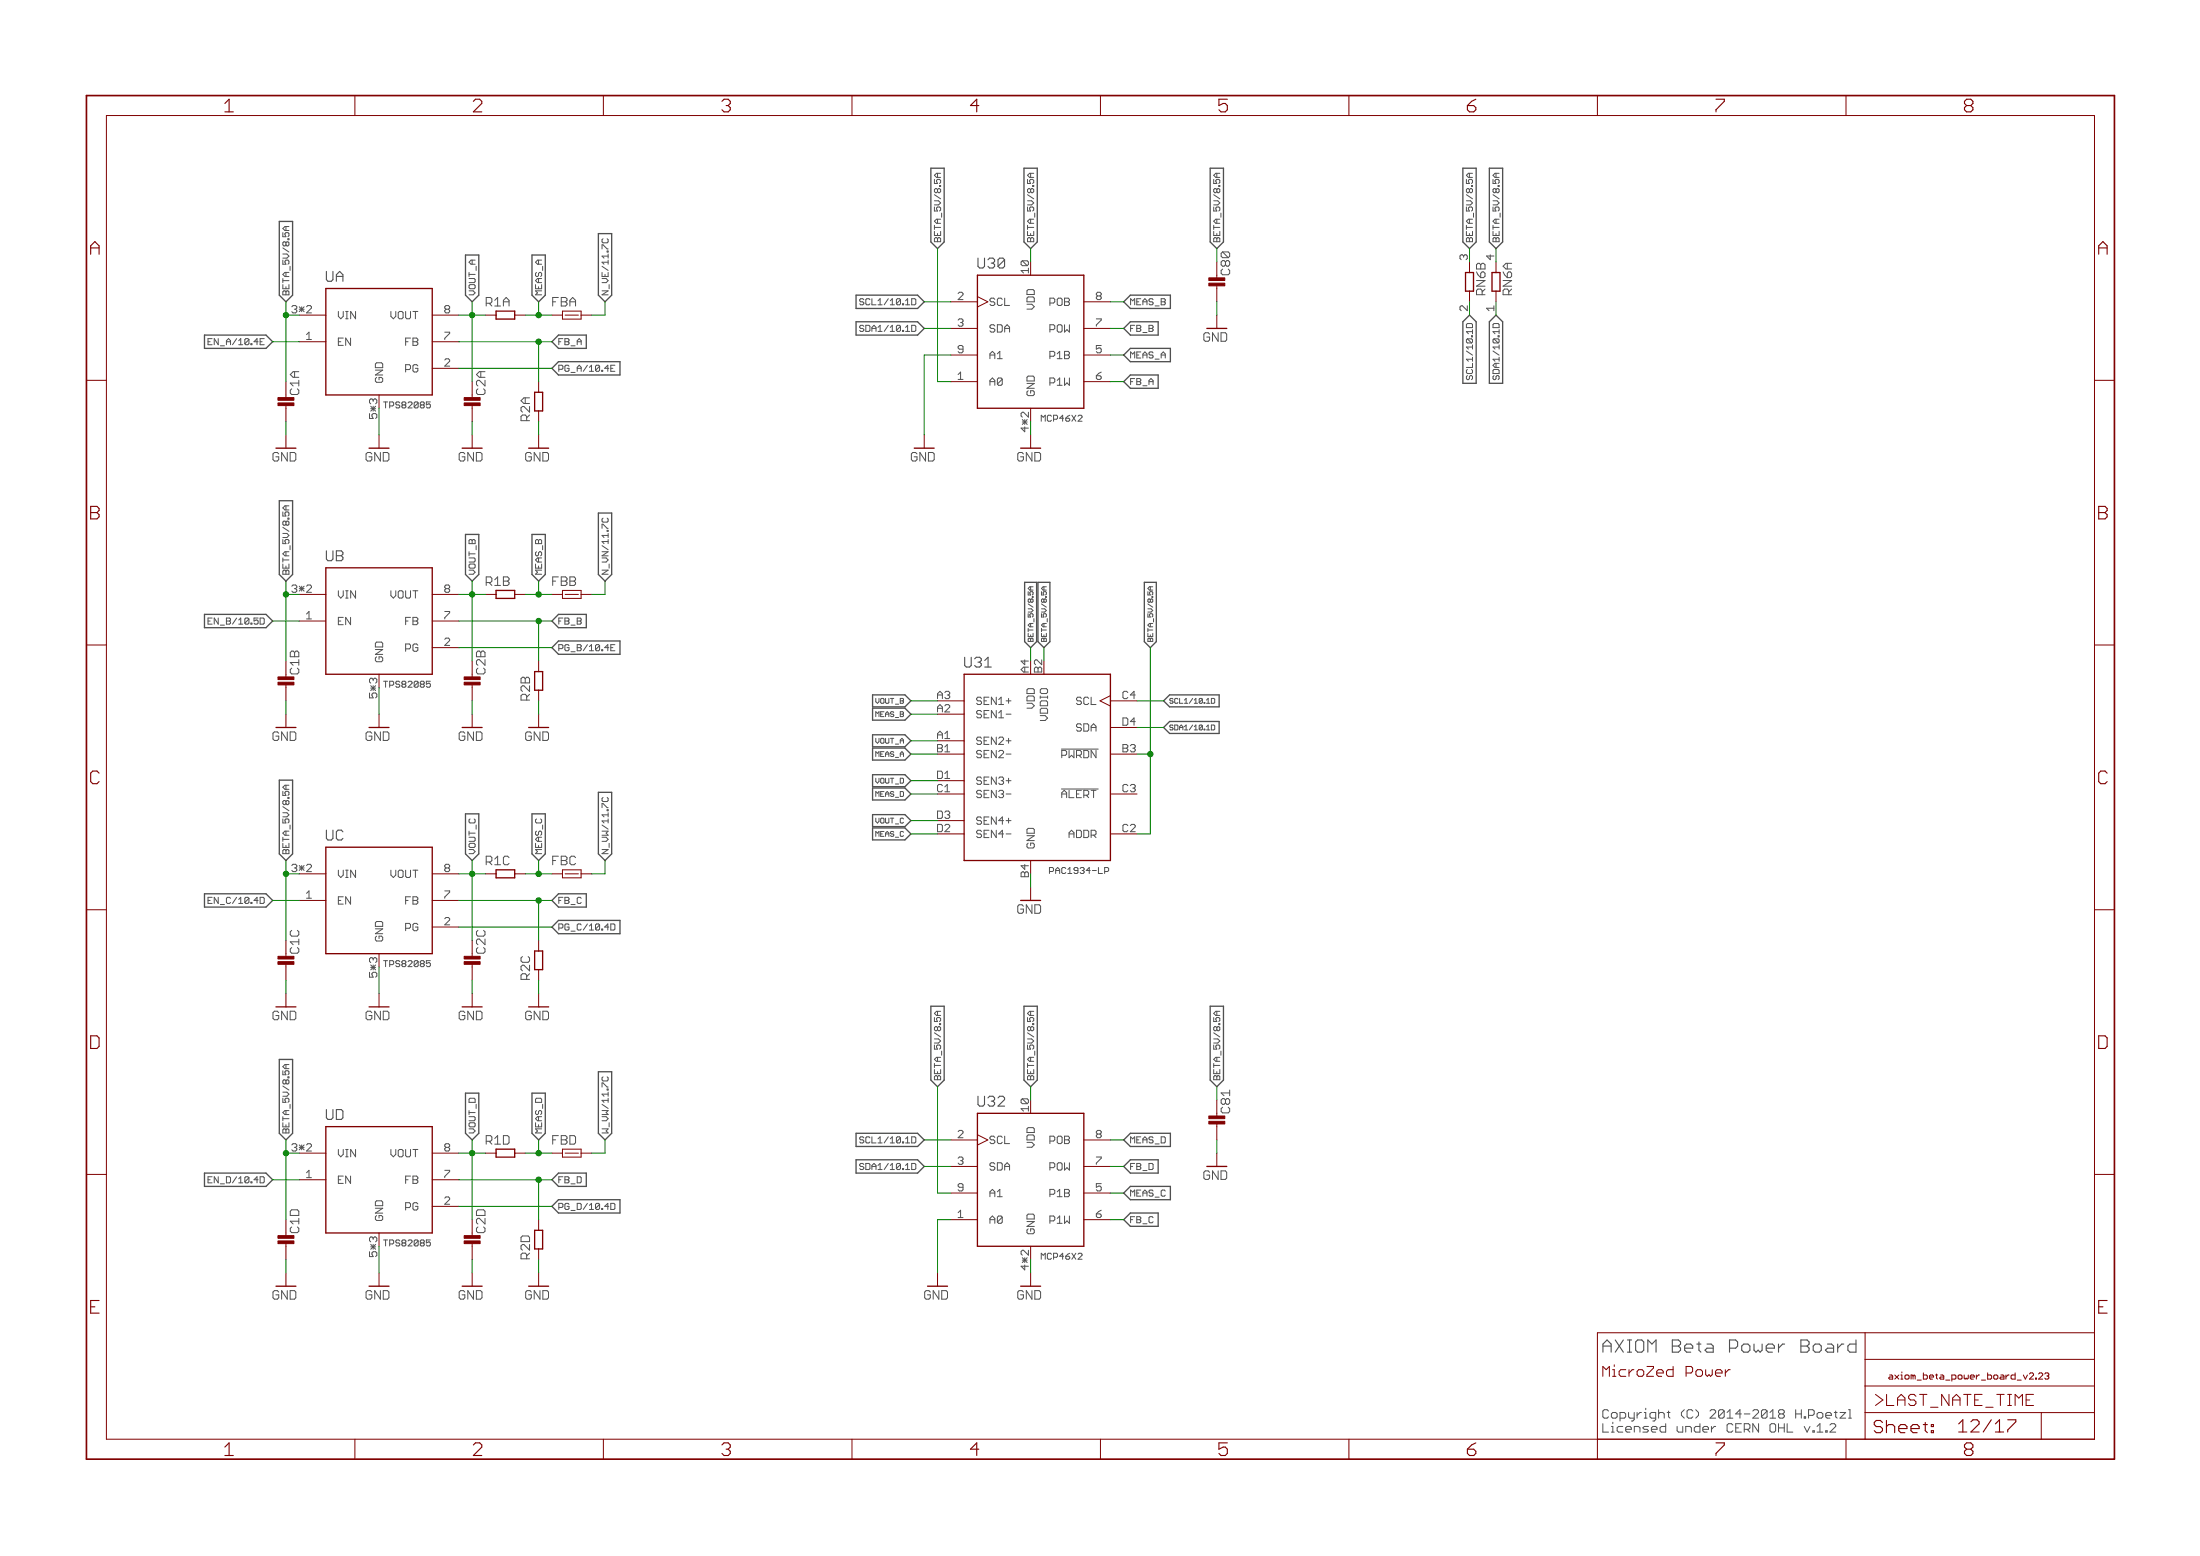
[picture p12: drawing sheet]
<svg xmlns="http://www.w3.org/2000/svg" width="420mm" height="297mm" viewBox="0 0 420 297" stroke-linecap="round" stroke-linejoin="round" font-family="sans-serif">
<path d="M351.7 256.6h.4M354.5 255.8v2.3h-1.2l-.4-.4v-.7l.4-.4h1.2" fill="none" stroke="#505050" stroke-width=".21"/>
<g fill="none" stroke="#505050" stroke-width=".19">
<path d="M179 33.1v.8M179.6 33.1h-.7l-.4 .4M196.8 33.1v.8M197.4 33.1h-.8l-.4 .4M232.4 33.1v.8M233 33.1h-.8l-.4 .4M280.6 33.1v.8M281.2 33.1h-.8l-.3 .4M285.7 33.1v.8M286.3 33.1h-.8l-.4 .4M54.6 43.2v.8M55.2 43.2h-.8l-.4 .4"/>
<path d="M164.2 58l.2 .2M164.4 57l-.2 .2 .2 .4M39.7 65.2h.4M40.5 64.6h-.8v1.2h.8M116.6 69.7h.8M116.6 70.9h.8M280.1 72.3l.1 .2 .4-.2M281.2 72.3l-.2 .2M54.6 96.6v.7M55.2 96.6h-.8l-.4 .4M39.7 118.6h.4M40.5 118h-.8v1.1h.8"/>
<path d="M116.6 123.1h.8M116.6 124.2h.8M54.6 149.9v.8M55.2 149.9h-.8l-.4 .4M202.7 143h7M202.7 150.6h7M39.7 171.9h.4M40.5 171.3h-.8v1.2h.8M200.4 166.4h.6M201 165.6h-.6v1.2M179 193.1v.7M179.6 193.1h-.7l-.4 .4"/>
<path d="M196.8 193.1v.7M197.4 193.1h-.8l-.4 .4M232.4 193.1v.7M233 193.1h-.8l-.4 .4M54.6 203.2v.8M55.2 203.2h-.8l-.4 .4M164.2 218l.2 .2M164.4 217l-.2 .2 .2 .4M347 272.3l.6-.5v1.6M347 273.4h1.1M348.7 270.5l.3 .2h.5M348.7 269.9l.3-.3h.5l.3 .3v.3h-1.1"/>
<path d="M348.7 273.1h.3v.3h-.3zM349.5 272l.3-.2h.5l.3 .2v.3l-1.1 1.1h1.1M350.3 269.6h.6M350.6 269.4v1.1l.3 .2M351.4 269.6h1.1l-1.1 1.1h1.1M353 270.7h.6M353 269.1h.3v1.6"/>
</g>
<g fill="none" stroke="#505050" stroke-width=".25">
<path d="M177.8 32.1h2.5v14.1l-1.3 1.3-1.2-1.3zM195.6 32.1h2.5v14.1l-1.3 1.3-1.2-1.3zM231.1 32.1h2.6v14.1l-1.3 1.3-1.3-1.3zM279.4 32.1h2.5v14.1l-1.3 1.3-1.2-1.3zM284.4 32.1h2.6v14.1l-1.3 1.3-1.3-1.3zM53.3 42.3h2.6v14l-1.3 1.3-1.3-1.3zM88.9 48.7v7.6l1.3 1.3 1.2-1.3v-7.6M101.6 48.7v7.6l1.3 1.3 1.2-1.3v-7.6M114.3 44.6h2.5v11.7l-1.3 1.3-1.2-1.3zM163.5 56.3h11.7l1.3 1.3-1.3 1.3h-11.7zM214.6 57.6l1.3-1.3h7.6v2.6h-7.6zM39.1 64h11.7l1.3 1.2-1.3 1.3h-11.7z"/>
<path d="M106.7 69h11.7v2.6h-11.7l-1.3-1.3zM106.7 64h5.3v2.5h-5.3l-1.3-1.3zM163.5 61.4h11.7l1.3 1.3-1.3 1.3h-11.7zM214.6 62.7l1.3-1.3h5.3v2.6h-5.3zM214.6 72.9l1.3-1.3h5.3v2.5h-5.3zM223.5 66.5h-7.6l-1.3 1.3 1.3 1.2h7.6M279.4 61.4l1.2-1.2 1.3 1.2v11.8h-2.5zM285.7 60.2l1.3 1.2v11.8h-2.6v-11.8zM53.3 95.6h2.6v14.1l-1.3 1.2-1.3-1.2zM114.3 97.9h2.5v11.8l-1.3 1.2-1.2-1.2zM39.1 117.3h11.7l1.3 1.3-1.3 1.2h-11.7zM88.9 102h2.5v7.7l-1.2 1.2-1.3-1.2z"/>
<path d="M101.6 102h2.5v7.7l-1.2 1.2-1.3-1.2zM106.7 117.3h5.3v2.5h-5.3l-1.3-1.2zM195.7 111.2h2.3v11.3l-1.2 1.1-1.1-1.1zM198.2 111.2h2.3v11.3l-1.1 1.1-1.2-1.1zM218.5 111.2h2.3v11.3l-1.1 1.1-1.2-1.1zM106.7 122.4h11.7v2.5h-11.7l-1.3-1.3zM166.6 132.7h6.2l1.2 1.1-1.2 1.1h-6.2zM166.6 135.2h6.2l1.2 1.1-1.2 1.2h-6.2zM223.4 137.7h9.4v2.3h-9.4l-1.2-1.1zM223.4 132.7h9.4v2.2h-9.4l-1.2-1.1zM53.3 148.9h2.6v14.1l-1.3 1.3-1.3-1.3zM88.9 155.4h2.5v7.6l-1.2 1.3-1.3-1.3z"/>
<path d="M101.6 155.4h2.5v7.6l-1.2 1.3-1.3-1.3zM114.3 151.3h2.5v11.7l-1.3 1.3-1.2-1.3zM166.6 155.5h6.2l1.2 1.2-1.2 1.1h-6.2zM166.6 140.3h6.2l1.2 1.1-1.2 1.2h-6.2zM166.6 142.8h6.2l1.2 1.2-1.2 1.1h-6.2zM166.6 147.9h6.2l1.2 1.1-1.2 1.2h-6.2zM166.6 150.4h6.2l1.2 1.2-1.2 1.1h-6.2zM166.6 158.1h6.2l1.2 1.1-1.2 1.1h-6.2zM39.1 170.6h11.7l1.3 1.3-1.3 1.3h-11.7zM106.7 170.6h5.3v2.6h-5.3l-1.3-1.3zM106.7 175.7h11.7v2.5h-11.7l-1.3-1.2zM177.8 192.1h2.5v14.1l-1.3 1.3-1.2-1.3z"/>
<path d="M195.6 192.1h2.5v14.1l-1.3 1.3-1.2-1.3zM231.1 192.1h2.6v14.1l-1.3 1.3-1.3-1.3zM53.3 202.2h2.6v14.1l-1.3 1.3-1.3-1.3zM88.9 208.7v7.6l1.3 1.3 1.2-1.3v-7.6M101.6 208.7v7.6l1.3 1.3 1.2-1.3v-7.6M114.3 204.6v11.7l1.2 1.3 1.3-1.3v-11.7M163.5 216.3h11.7l1.3 1.3-1.3 1.3h-11.7zM223.5 216.3h-7.6l-1.3 1.3 1.3 1.3h7.6M39.1 223.9h11.7l1.3 1.3-1.3 1.3h-11.7zM106.7 223.9h5.3v2.6h-5.3l-1.3-1.3zM106.7 229h11.7v2.6h-11.7l-1.3-1.3zM163.5 221.4h11.7l1.3 1.3-1.3 1.2h-11.7z"/>
<path d="M214.6 227.8l1.3-1.3h7.6v2.5h-7.6zM214.6 222.7l1.3-1.3h5.3v2.5h-5.3zM214.6 232.8l1.3-1.2h5.3v2.5h-5.3z"/>
</g>
<g fill="none" stroke="#800000" stroke-width=".19">
<path d="M67.8 18.2v3.9M115.2 18.2v3.9M162.7 18.2v3.9M210.2 18.2v3.9M257.6 18.2v3.9M305.1 18.2v3.9M352.6 18.2v3.9M20.3 22.1h379.7v252.6h-379.7zM107.4 59.4h3.6v1.5h-3.6zM181.6 57.6h5.1M186.7 56.6l2 1-2 1M207 57.6h5.1"/>
<path d="M232.4 54.6v3M280.6 50v2M280.6 55.6v2M285.7 50v2M285.7 55.6v2M16.5 72.6h3.8M54.6 77.4v3.1M57.1 60.2h5.1M57.1 65.2h5.1M82.5 70.3h5.1M82.5 60.2h5.1M82.5 65.2h5.1"/>
<path d="M90.2 77.4v3.1M92.7 60.2h2M98.3 60.2h2M102.9 72.9v2M102.9 78.4v2.1M105.4 60.2h2M107.9 60.2h2.6M111 60.2h2M181.6 72.9h5.1M181.6 62.7h5.1M181.6 67.8h5.1M207 72.9h5.1"/>
<path d="M207 62.7h5.1M207 67.8h5.1M232.4 60.2v2.5M400 72.6h3.8M54.6 83v2.6M72.4 83v2.6M90.2 83v2.6M102.9 83v2.6M176.5 83v2.6M196.8 83v2.6M57.1 113.5h5.1M57.1 118.6h5.1"/>
<path d="M82.5 113.5h5.1M82.5 118.6h5.1M92.7 113.5h2M98.3 113.5h2M105.4 113.5h2M107.4 112.7h3.6v1.5h-3.6zM107.9 113.5h2.6M111 113.5h2M16.5 123.1h3.8M54.6 130.7v3.1M54.6 136.3v2.6M72.4 136.3v2.6"/>
<path d="M82.5 123.6h5.1M90.2 130.7v3.1M90.2 136.3v2.6M102.9 126.2v2M102.9 131.8v2M102.9 136.3v2.6M179 133.8h5.1M179 136.3h5.1M212.1 132.8l-2 1 2 1M212.1 133.8h5M212.1 138.9h5M400 123.1h3.8"/>
<path d="M179 144h5.1M179 151.6h5.1M179 149h5.1M179 156.7h5.1M179 159.2h5.1M179 141.4h5.1M212.1 144h5M212.1 151.6h5M212.1 159.2h5M16.5 173.7h3.8M57.1 166.8h5.1M57.1 171.9h5.1"/>
<path d="M82.5 177h5.1M82.5 166.8h5.1M82.5 171.9h5.1M92.7 166.8h2M98.3 166.8h2M102.9 179.5v2M105.4 166.8h2M107.4 166.1v1.5h3.6v-1.5M107.9 166.8h2.6M111 166.8h2M196.8 169.4v2.5M400 173.7h3.8"/>
<path d="M54.6 184.1v3M54.6 189.7v2.5M72.4 189.7v2.5M90.2 184.1v3M90.2 189.7v2.5M102.9 185.1v2M102.9 189.7v2.5M107.4 219.4h3.6v1.5h-3.6zM181.6 217.6h5.1M186.7 216.6l2 1-2 1M207 217.6h5.1M232.4 214.6v3"/>
<path d="M16.5 224.2h3.8M54.6 237.4v3.1M57.1 220.1h5.1M57.1 225.2h5.1M82.5 230.3h5.1M82.5 220.1h5.1M82.5 225.2h5.1M90.2 237.4v3.1M92.7 220.1h2M98.3 220.1h2M102.9 232.8v2.1M102.9 238.4v2.1"/>
<path d="M105.4 220.1h2M107.9 220.1h2.6M111 220.1h2M181.6 232.8h5.1M181.6 222.7h5.1M181.6 227.8h5.1M207 232.8h5.1M207 222.7h5.1M207 227.8h5.1M232.4 220.1v2.6M400 224.2h3.8M54.6 243v2.5"/>
<path d="M72.4 243v2.5M90.2 243v2.5M102.9 243v2.5M179 243v2.5M196.8 243v2.5M356.2 254.4v20.3M356.2 259.5h43.8M400 254.4h-94.9v24.2M67.8 274.7v3.9M115.2 274.7v3.9M162.7 274.7v3.9M210.2 274.7v3.9"/>
<path d="M257.6 274.7v3.9M330.4 261.5h-.3l-.6 .6M352.6 274.7v3.9M356.2 269.7h43.8M356.2 264.6h43.8M358.2 266.2l1.4 1.1-1.4 1M360.3 266.2v2.1h1.4M362.4 268.3v-1.4l.7-.7 .7 .7v1.4M362.4 267.3h1.4M365.9 266.6l-.4-.4h-.7l-.3 .4v.3l.3 .4h.7l.4 .3v.3l-.4 .4h-.7l-.3-.4M366.6 266.2h1.4M367.3 266.2v2.1"/>
<path d="M368.7 268.6h1.4M372.2 266.2v2.1l-1.4-2.1v2.1M372.9 267.3h1.4M372.9 268.3v-1.4l.7-.7 .7 .7v1.4M375 266.2h1.4M375.7 266.2v2.1M377.1 267.3h.7M378.5 266.2h-1.4v2.1h1.4M379.2 268.6h1.4M381.3 266.2h1.5M382 266.2v2.1M383.4 268.3h.8"/>
<path d="M383.4 266.2h.8M383.8 266.2v2.1M384.9 268.3v-2.1l.7 .7 .6-.7v2.1M386.9 267.3h.7M388.4 266.2h-1.5v2.1h1.5M389.5 262.1h.4l.2 .4-.8 .8h.8M389.8 269.7v5M390.5 262.3l.2-.2h.4l.2 .2-.2 .4M390.9 262.7h.2M391.1 262.7l.2 .2-.2 .4h-.4l-.2-.2"/>
</g>
<g fill="none" stroke="#800000" stroke-width=".25">
<path d="M62.2 55.1h20.3v20.3h-20.3zM94.7 59.4h3.6v1.5h-3.6zM186.7 52.5h20.3v25.4h-20.3zM281.4 52h-1.5v3.6h1.5M286.5 52h-1.6v3.6h1.6M102.1 74.9h1.5v3.5h-1.5zM62.2 108.4h20.3v20.3h-20.3zM94.7 112.7h3.6v1.5h-3.6zM102.1 128.2h1.5v3.6h-1.5zM184.1 128.7h28v35.6h-28zM62.2 161.7h20.3v20.4h-20.3zM94.7 166.1v1.5h3.6v-1.5"/>
<path d="M102.1 181.5h1.5v3.6h-1.5M62.2 215.1h20.3v20.3h-20.3zM94.7 219.4h3.6v1.5h-3.6zM186.7 212.5h20.3v25.4h-20.3zM102.1 234.9h1.5v3.5h-1.5z"/>
</g>
<g fill="#800000" stroke="#800000" stroke-width=".19">
<path d="M88.6 183.6h3.1v.5h-3.1z"/>
<path d="M88.6 182.6h3.1v.5h-3.1z"/>
<path d="M53.1 183.6h3v.5h-3z"/>
<path d="M53.1 182.6h3v.5h-3z"/>
<path d="M88.6 236.9h3.1v.5h-3.1z"/>
<path d="M88.6 235.9h3.1v.5h-3.1z"/>
<path d="M53.1 236.9h3v.5h-3z"/>
<path d="M53.1 235.9h3v.5h-3z"/>
<path d="M88.6 76.9h3.1v.5h-3.1z"/>
<path d="M88.6 75.9h3.1v.5h-3.1z"/>
<path d="M53.1 76.9h3v.5h-3z"/>
<path d="M53.1 75.9h3v.5h-3z"/>
<path d="M88.6 130.2h3.1v.5h-3.1z"/>
<path d="M88.6 129.2h3.1v.5h-3.1z"/>
<path d="M53.1 130.2h3v.5h-3z"/>
<path d="M53.1 129.2h3v.5h-3z"/>
<path d="M230.9 214.1h3v.5h-3z"/>
<path d="M230.9 213h3v.6h-3z"/>
<path d="M230.9 54.1h3v.5h-3z"/>
<path d="M230.9 53h3v.6h-3z"/>
</g>
<path d="M359.5 271.5l-.4-.3h-.8l-.4 .3v.4l.4 .4h.8l.4 .4v.4l-.4 .4h-.8l-.4-.4M360.3 271.2v2.3M360.3 272.3l.4-.4h.8l.3 .4v1.2M362.6 272.7h1.6v-.4l-.4-.4h-.8l-.4 .4v.8l.4 .4h.8M365 272.7h1.5v-.4l-.4-.4h-.7l-.4 .4v.8l.4 .4h.7M367.3 271.9h.8M367.7 271.5v1.6l.4 .4M368.9 271.9h.4v.4h-.4zM368.9 273.1h.4v.4h-.4z" fill="none" stroke="#800000" stroke-width=".21"/>
<path d="M16.5 18.2h387.3v260.4h-387.3z" fill="none" stroke="#800000" stroke-width=".32"/>
<g fill="none" stroke="#008000" stroke-width=".19">
<path d="M54.6 57.6v15.3M90.2 57.6v15.3M102.9 57.6v2.6M115.5 57.6v2.6h-2.5M176.5 57.6h5.1M179 47.5v25.4h2.6M196.8 47.5v2.5M212.1 57.6h2.5M232.4 57.6v2.6M280.6 47.5v2.5M280.6 57.6v2.6M285.7 47.5v2.5"/>
<path d="M285.7 57.6v2.6M52.1 65.2h5M54.6 60.2h2.5M72.4 77.9v5.1M87.6 60.2h5.1M87.6 65.2h17.8M87.6 70.3h17.8M100.3 60.2h5.1M102.9 65.2v7.7M176.5 62.7h5.1M181.6 67.8h-5.1v15.2M212.1 67.8h2.5"/>
<path d="M212.1 62.7h2.5M212.1 72.9h2.5M54.6 80.5v2.5M90.2 80.5v2.5M102.9 80.5v2.5M196.8 80.5v2.5M52.1 118.6h5M54.6 110.9v15.3M54.6 113.5h2.5M87.6 113.5h5.1M87.6 118.6h17.8M90.2 110.9v15.3"/>
<path d="M100.3 113.5h5.1M102.9 110.9v2.6M102.9 118.6v7.6M115.5 110.9v2.6h-2.5M54.6 133.8v2.5M72.4 131.3v5M87.6 123.6h17.8M90.2 133.8v2.5M102.9 133.8v2.5M174 133.8h5M174 136.3h5M196.8 123.6v2.6"/>
<path d="M199.4 123.6v2.6M217.1 138.9h5.1M217.1 133.8h5.1M219.7 123.6v35.6h-2.6M174 156.7h5M174 159.2h5M174 149h5M174 151.6h5M174 144h5M174 141.4h5M217.1 144h2.6M52.1 171.9h5"/>
<path d="M54.6 164.3v15.2M54.6 166.8h2.5M87.6 166.8h5.1M87.6 171.9h17.8M87.6 177h17.8M90.2 164.3v15.2M100.3 166.8h5.1M102.9 164.3v2.5M102.9 171.9v7.6M115.5 164.3v2.5h-2.5M196.8 166.8v2.6M54.6 187.1v2.6"/>
<path d="M72.4 184.6v5.1M90.2 187.1v2.6M102.9 187.1v2.6M54.6 217.6v15.2M90.2 217.6v15.2M102.9 217.6v2.5M115.5 217.6v2.5h-2.5M176.5 217.6h5.1M179 207.5v20.3h2.6M196.8 207.5v2.5M212.1 217.6h2.5M232.4 217.6v2.5"/>
<path d="M52.1 225.2h5M54.6 220.1h2.5M72.4 237.9v5.1M87.6 220.1h5.1M87.6 225.2h17.8M87.6 230.3h17.8M100.3 220.1h5.1M102.9 225.2v7.6M176.5 222.7h5.1M181.6 232.8h-2.6v10.2M212.1 232.8h2.5M212.1 227.8h2.5"/>
<path d="M212.1 222.7h2.5M54.6 240.5v2.5M90.2 240.5v2.5M102.9 240.5v2.5M196.8 240.5v2.5"/>
</g>
<g fill="#008000" stroke="#008000" stroke-width=".19">
<circle cx="90.2" cy="166.8" r=".51"/>
<circle cx="102.9" cy="166.8" r=".51"/>
<circle cx="90.2" cy="220.1" r=".51"/>
<circle cx="102.9" cy="220.1" r=".51"/>
<circle cx="102.9" cy="225.2" r=".51"/>
<circle cx="102.9" cy="171.9" r=".51"/>
<circle cx="54.6" cy="60.2" r=".51"/>
<circle cx="54.6" cy="113.5" r=".51"/>
<circle cx="54.6" cy="166.8" r=".51"/>
<circle cx="54.6" cy="220.1" r=".51"/>
<circle cx="219.7" cy="144" r=".51"/>
<circle cx="90.2" cy="60.2" r=".51"/>
<circle cx="102.9" cy="60.2" r=".51"/>
<circle cx="90.2" cy="113.5" r=".51"/>
<circle cx="102.9" cy="113.5" r=".51"/>
<circle cx="102.9" cy="118.6" r=".51"/>
<circle cx="102.9" cy="65.2" r=".51"/>
</g>
<g font-size="3.7" fill="#800000">
<text x="42.9" y="21.4">1</text>
<text x="90.3" y="21.4">2</text>
<text x="137.8" y="21.4">3</text>
<text x="185.3" y="21.4">4</text>
<text x="232.7" y="21.4">5</text>
<text x="280.2" y="21.4">6</text>
<text x="327.6" y="21.4">7</text>
<text x="375.1" y="21.4">8</text>
<text x="17.2" y="48.6">A</text>
<text x="400.7" y="48.6">A</text>
<text x="17.2" y="99.2">B</text>
<text x="400.7" y="99.2">B</text>
<text x="17.1" y="149.7">C</text>
<text x="400.6" y="149.7">C</text>
<text x="17" y="200.2">D</text>
<text x="400.5" y="200.2">D</text>
<text x="17.3" y="250.8">E</text>
<text x="400.7" y="250.8">E</text>
<text x="42.9" y="277.9">1</text>
<text x="90.3" y="277.9">2</text>
<text x="137.8" y="277.9">3</text>
<text x="185.3" y="277.9">4</text>
<text x="232.7" y="277.9">5</text>
<text x="280.2" y="277.9">6</text>
<text x="327.6" y="277.9">7</text>
<text x="375.1" y="277.9">8</text>
</g>
<text font-size="3.6" fill="#505050" x="306" y="258.2">AXIOM Beta Power Board</text>
<text font-size="3.6" fill="#800000" x="374" y="273.5">12/17</text>
<g font-size="2.9" fill="#505050">
<text x="62.2" y="53.8">UA</text>
<text x="186.7" y="51.3">U30</text>
<text x="62.2" y="107.1">UB</text>
<text x="184.1" y="127.4">U31</text>
<text x="62.2" y="160.5">UC</text>
<text x="62.2" y="213.8">UD</text>
<text x="186.7" y="211.3">U32</text>
</g>
<text font-size="2.9" fill="#800000" x="306" y="262.8">MicroZed Power</text>
<g font-size="2.5" fill="#008000">
<text x="234.9" y="52.5" transform="rotate(-90 234.9 52.5)">C80</text>
<text x="234.9" y="212.5" transform="rotate(-90 234.9 212.5)">C81</text>
</g>
<g font-size="2.5" fill="#505050">
<text x="92.7" y="58.5">R1A</text>
<text x="105.5" y="58.5">FBA</text>
<text x="101.2" y="80.4" transform="rotate(-90 101.2 80.4)">R2A</text>
<text x="92.7" y="111.8">R1B</text>
<text x="105.5" y="111.8">FBB</text>
<text x="101.2" y="133.8" transform="rotate(-90 101.2 133.8)">R2B</text>
<text x="92.6" y="218.5">R1D</text>
<text x="105.4" y="218.5">FBD</text>
<text x="101.2" y="240.5" transform="rotate(-90 101.2 240.5)">R2D</text>
<text x="306" y="270.8">Copyright (C) 2014-2018 H.Poetzl</text>
<text x="306" y="273.5">Licensed under CERN OHL v.1.2</text>
</g>
<g font-size="2.5" fill="#800000">
<text x="283.7" y="56.3" transform="rotate(-90 283.7 56.3)">RN6B</text>
<text x="288.8" y="56.3" transform="rotate(-90 288.8 56.3)">RN6A</text>
<text x="229.8" y="65.2">GND</text>
<text x="57.1" y="75.4" transform="rotate(-90 57.1 75.4)">C1A</text>
<text x="92.7" y="75.4" transform="rotate(-90 92.7 75.4)">C2A</text>
<text x="52.1" y="88.1">GND</text>
<text x="69.8" y="88.1">GND</text>
<text x="87.6" y="88.1">GND</text>
<text x="100.3" y="88.1">GND</text>
<text x="174" y="88.1">GND</text>
<text x="194.3" y="88.1">GND</text>
<text x="57.1" y="128.7" transform="rotate(-90 57.1 128.7)">C1B</text>
<text x="92.7" y="128.7" transform="rotate(-90 92.7 128.7)">C2B</text>
<text x="52.1" y="141.4">GND</text>
<text x="69.8" y="141.4">GND</text>
<text x="87.6" y="141.4">GND</text>
<text x="100.3" y="141.4">GND</text>
<text x="92.7" y="165.2">R1C</text>
<text x="105.5" y="165.2">FBC</text>
<text x="194.3" y="174.4">GND</text>
<text x="57.1" y="182.1" transform="rotate(-90 57.1 182.1)">C1C</text>
<text x="92.7" y="182.1" transform="rotate(-90 92.7 182.1)">C2C</text>
<text x="101.2" y="187.1" transform="rotate(-90 101.2 187.1)">R2C</text>
<text x="52.1" y="194.7">GND</text>
<text x="69.8" y="194.7">GND</text>
<text x="87.6" y="194.7">GND</text>
<text x="100.3" y="194.7">GND</text>
<text x="229.8" y="225.2">GND</text>
<text x="57.1" y="235.4" transform="rotate(-90 57.1 235.4)">C1D</text>
<text x="92.7" y="235.4" transform="rotate(-90 92.7 235.4)">C2D</text>
<text x="52.1" y="248.1">GND</text>
<text x="69.8" y="248.1">GND</text>
<text x="87.6" y="248.1">GND</text>
<text x="100.3" y="248.1">GND</text>
<text x="176.5" y="248.1">GND</text>
<text x="194.3" y="248.1">GND</text>
</g>
<g font-size="2.1" fill="#800000">
<text x="196.5" y="52.2" transform="rotate(-90 196.5 52.2)">10</text>
<text x="72" y="79.5" transform="rotate(-90 72 79.5)">5*3</text>
<text x="196.5" y="82.1" transform="rotate(-90 196.5 82.1)">4*2</text>
<text x="199" y="128.4" transform="rotate(-90 199 128.4)">B2</text>
<text x="72" y="132.9" transform="rotate(-90 72 132.9)">5*3</text>
<text x="196.5" y="167.4" transform="rotate(-90 196.5 167.4)">B4</text>
<text x="72" y="186.2" transform="rotate(-90 72 186.2)">5*3</text>
<text x="196.5" y="212.2" transform="rotate(-90 196.5 212.2)">10</text>
<text x="72" y="239.5" transform="rotate(-90 72 239.5)">5*3</text>
<text x="196.5" y="242.1" transform="rotate(-90 196.5 242.1)">4*2</text>
</g>
<g font-size="2.1" fill="#505050">
<text x="280.3" y="49.6" transform="rotate(-90 280.3 49.6)">3</text>
<text x="285.4" y="49.6" transform="rotate(-90 285.4 49.6)">4</text>
<text x="56.1" y="59.8">3*2</text>
<text x="84.9" y="59.8">8</text>
<text x="183" y="57.3">2</text>
<text x="189" y="58.4">SCL</text>
<text x="197.6" y="59.6" transform="rotate(-90 197.6 59.6)">VDD</text>
<text x="200.2" y="58.4">POB</text>
<text x="209.3" y="57.3">8</text>
<text x="280.3" y="59.3" transform="rotate(-90 280.3 59.3)">2</text>
<text x="285.4" y="59.3" transform="rotate(-90 285.4 59.3)">1</text>
<text x="58.5" y="64.9">1</text>
<text x="64.6" y="60.9">VIN</text>
<text x="64.6" y="66">EN</text>
<text x="74.2" y="60.9">VOUT</text>
<text x="77.5" y="66">FB</text>
<text x="84.9" y="64.9">7</text>
<text x="183" y="62.3">3</text>
<text x="189" y="63.5">SDA</text>
<text x="199.5" y="63.5">POW</text>
<text x="209.3" y="62.3">7</text>
<text x="77.3" y="71.1">PG</text>
<text x="84.9" y="70">2</text>
<text x="183" y="67.4">9</text>
<text x="189" y="68.5">A1</text>
<text x="200.5" y="68.5">P1B</text>
<text x="209.3" y="67.4">5</text>
<text x="73.1" y="73.1" transform="rotate(-90 73.1 73.1)">GND</text>
<text x="183" y="72.5">1</text>
<text x="189" y="73.6">A0</text>
<text x="197.6" y="75.6" transform="rotate(-90 197.6 75.6)">GND</text>
<text x="199.9" y="73.6">P1W</text>
<text x="209.3" y="72.5">6</text>
<text x="56.1" y="113.1">3*2</text>
<text x="84.9" y="113.1">8</text>
<text x="58.5" y="118.2">1</text>
<text x="64.6" y="114.2">VIN</text>
<text x="64.6" y="119.3">EN</text>
<text x="74.2" y="114.2">VOUT</text>
<text x="77.5" y="119.3">FB</text>
<text x="84.9" y="118.2">7</text>
<text x="77.3" y="124.4">PG</text>
<text x="84.9" y="123.3">2</text>
<text x="73.1" y="126.4" transform="rotate(-90 73.1 126.4)">GND</text>
<text x="196.5" y="128.4" transform="rotate(-90 196.5 128.4)">A4</text>
<text x="179" y="133.4">A3</text>
<text x="179" y="136">A2</text>
<text x="186.5" y="134.6">SEN1+</text>
<text x="186.5" y="137.1">SEN1-</text>
<text x="197.6" y="135.8" transform="rotate(-90 197.6 135.8)">VDD</text>
<text x="205.7" y="134.6">SCL</text>
<text x="214.4" y="133.4">C4</text>
<text x="179" y="141.1">A1</text>
<text x="179" y="143.6">B1</text>
<text x="186.5" y="142.2">SEN2+</text>
<text x="200.1" y="138.1" transform="rotate(-90 200.1 138.1)">VDDIO</text>
<text x="205.3" y="139.6">SDA</text>
<text x="214.4" y="138.5">D4</text>
<text x="214.4" y="143.6">B3</text>
<text x="178.8" y="148.7">D1</text>
<text x="186.5" y="149.8">SEN3+</text>
<text x="186.5" y="144.7">SEN2-</text>
<text x="201.6" y="144.7">PWRDN</text>
<text x="178.9" y="151.2">C1</text>
<text x="186.5" y="152.3">SEN3-</text>
<text x="202.9" y="152.3">ALERT</text>
<text x="214.4" y="151.2">C3</text>
<text x="178.8" y="156.3">D3</text>
<text x="178.8" y="158.8">D2</text>
<text x="186.5" y="157.4">SEN4+</text>
<text x="186.5" y="160">SEN4-</text>
<text x="197.6" y="161.9" transform="rotate(-90 197.6 161.9)">GND</text>
<text x="203.5" y="160">ADDR</text>
<text x="214.4" y="158.8">C2</text>
<text x="56.1" y="166.5">3*2</text>
<text x="64.6" y="167.6">VIN</text>
<text x="74.2" y="167.6">VOUT</text>
<text x="84.9" y="166.5">8</text>
<text x="58.5" y="171.5">1</text>
<text x="64.6" y="172.7">EN</text>
<text x="77.5" y="172.7">FB</text>
<text x="84.9" y="171.5">7</text>
<text x="73.1" y="179.7" transform="rotate(-90 73.1 179.7)">GND</text>
<text x="77.3" y="177.7">PG</text>
<text x="84.9" y="176.6">2</text>
<text x="56.1" y="219.8">3*2</text>
<text x="64.6" y="220.9">VIN</text>
<text x="74.2" y="220.9">VOUT</text>
<text x="84.9" y="219.8">8</text>
<text x="183" y="217.2">2</text>
<text x="189" y="218.4">SCL</text>
<text x="197.6" y="219.6" transform="rotate(-90 197.6 219.6)">VDD</text>
<text x="200.2" y="218.4">POB</text>
<text x="209.3" y="217.2">8</text>
<text x="58.5" y="224.9">1</text>
<text x="64.6" y="226">EN</text>
<text x="77.5" y="226">FB</text>
<text x="84.9" y="224.9">7</text>
<text x="183" y="222.3">3</text>
<text x="183" y="227.4">9</text>
<text x="189" y="223.4">SDA</text>
<text x="199.5" y="223.4">POW</text>
<text x="209.3" y="222.3">7</text>
<text x="209.3" y="227.4">5</text>
<text x="73.1" y="233" transform="rotate(-90 73.1 233)">GND</text>
<text x="77.3" y="231.1">PG</text>
<text x="84.9" y="229.9">2</text>
<text x="183" y="232.5">1</text>
<text x="189" y="233.6">A0</text>
<text x="189" y="228.5">A1</text>
<text x="199.9" y="233.6">P1W</text>
<text x="200.5" y="228.5">P1B</text>
<text x="209.3" y="232.5">6</text>
<text x="197.6" y="235.6" transform="rotate(-90 197.6 235.6)">GND</text>
</g>
<g font-size="1.8" fill="#505050">
<text x="179.7" y="46.2" transform="rotate(-90 179.7 46.2)">BETA_5V/8.5A</text>
<text x="197.5" y="46.2" transform="rotate(-90 197.5 46.2)">BETA_5V/8.5A</text>
<text x="233" y="46.2" transform="rotate(-90 233 46.2)">BETA_5V/8.5A</text>
<text x="281.3" y="46.2" transform="rotate(-90 281.3 46.2)">BETA_5V/8.5A</text>
<text x="286.4" y="46.2" transform="rotate(-90 286.4 46.2)">BETA_5V/8.5A</text>
<text x="55.2" y="56.3" transform="rotate(-90 55.2 56.3)">BETA_5V/8.5A</text>
<text x="90.8" y="56.3" transform="rotate(-90 90.8 56.3)">VOUT_A</text>
<text x="103.5" y="56.3" transform="rotate(-90 103.5 56.3)">MEAS_A</text>
<text x="116.2" y="56.3" transform="rotate(-90 116.2 56.3)">N_VE/11.7C</text>
<text x="164.8" y="58.2">SCL1/10.1D</text>
<text x="215.9" y="58.2">MEAS_B</text>
<text x="40.6" y="65.9">EN_A/10.4E</text>
<text x="106.7" y="65.9">FB_A</text>
<text x="164.5" y="63.3">SDA1/10.1D</text>
<text x="215.9" y="63.3">FB_B</text>
<text x="106.7" y="70.9">PG_A/10.4E</text>
<text x="215.9" y="68.4">MEAS_A</text>
<text x="281.3" y="71.8" transform="rotate(-90 281.3 71.8)">SCL1/10.1D</text>
<text x="73.7" y="77.9">TPS82085</text>
<text x="215.9" y="73.5">FB_A</text>
<text x="286.4" y="72.2" transform="rotate(-90 286.4 72.2)">SDA1/10.1D</text>
<text x="198.5" y="80.5">MCP46X2</text>
<text x="55.2" y="109.7" transform="rotate(-90 55.2 109.7)">BETA_5V/8.5A</text>
<text x="90.8" y="109.7" transform="rotate(-90 90.8 109.7)">VOUT_B</text>
<text x="103.5" y="109.7" transform="rotate(-90 103.5 109.7)">MEAS_B</text>
<text x="116.2" y="109.7" transform="rotate(-90 116.2 109.7)">N_VN/11.7C</text>
<text x="40.3" y="119.2">EN_B/10.5D</text>
<text x="106.7" y="119.2">FB_B</text>
<text x="106.7" y="124.3">PG_B/10.4E</text>
<text x="73.7" y="131.3">TPS82085</text>
<text x="55.2" y="163" transform="rotate(-90 55.2 163)">BETA_5V/8.5A</text>
<text x="90.8" y="163" transform="rotate(-90 90.8 163)">VOUT_C</text>
<text x="103.5" y="163" transform="rotate(-90 103.5 163)">MEAS_C</text>
<text x="116.2" y="163" transform="rotate(-90 116.2 163)">N_VW/11.7C</text>
<text x="201.3" y="166.8">PAC1934-LP</text>
<text x="40.3" y="172.5">EN_C/10.4D</text>
<text x="106.7" y="172.5">FB_C</text>
<text x="106.7" y="177.6">PG_C/10.4D</text>
<text x="73.7" y="184.6">TPS82085</text>
<text x="179.7" y="206.2" transform="rotate(-90 179.7 206.2)">BETA_5V/8.5A</text>
<text x="197.5" y="206.2" transform="rotate(-90 197.5 206.2)">BETA_5V/8.5A</text>
<text x="233" y="206.2" transform="rotate(-90 233 206.2)">BETA_5V/8.5A</text>
<text x="55.2" y="216.3" transform="rotate(-90 55.2 216.3)">BETA_5V/8.5A</text>
<text x="90.8" y="216.3" transform="rotate(-90 90.8 216.3)">VOUT_D</text>
<text x="103.5" y="216.3" transform="rotate(-90 103.5 216.3)">MEAS_D</text>
<text x="116.2" y="216.3" transform="rotate(-90 116.2 216.3)">W_VW/11.7C</text>
<text x="164.8" y="218.2">SCL1/10.1D</text>
<text x="215.9" y="218.2">MEAS_D</text>
<text x="40.2" y="225.9">EN_D/10.4D</text>
<text x="106.7" y="225.9">FB_D</text>
<text x="164.5" y="223.3">SDA1/10.1D</text>
<text x="215.9" y="223.3">FB_D</text>
<text x="106.7" y="230.9">PG_D/10.4D</text>
<text x="215.9" y="228.4">MEAS_C</text>
<text x="215.9" y="233.5">FB_C</text>
<text x="73.7" y="237.9">TPS82085</text>
<text x="198.5" y="240.5">MCP46X2</text>
</g>
<text font-size="1.8" fill="#800000" x="360.6" y="263.3">axiom_beta_power_board_v2.23</text>
<g font-size="1.4" fill="#505050">
<text x="197.3" y="122.5" transform="rotate(-90 197.3 122.5)">BETA_5V/8.5A</text>
<text x="199.9" y="122.5" transform="rotate(-90 199.9 122.5)">BETA_5V/8.5A</text>
<text x="220.2" y="122.5" transform="rotate(-90 220.2 122.5)">BETA_5V/8.5A</text>
<text x="167.1" y="134.3">VOUT_B</text>
<text x="167.1" y="136.8">MEAS_B</text>
<text x="223.4" y="134.3">SCL1/10.1D</text>
<text x="167.1" y="141.9">VOUT_A</text>
<text x="223.4" y="139.4">SDA1/10.1D</text>
<text x="167" y="149.5">VOUT_D</text>
<text x="167.1" y="144.5">MEAS_A</text>
<text x="167" y="152.1">MEAS_D</text>
<text x="167.1" y="157.2">VOUT_C</text>
<text x="167.1" y="159.7">MEAS_C</text>
</g>
</svg>
